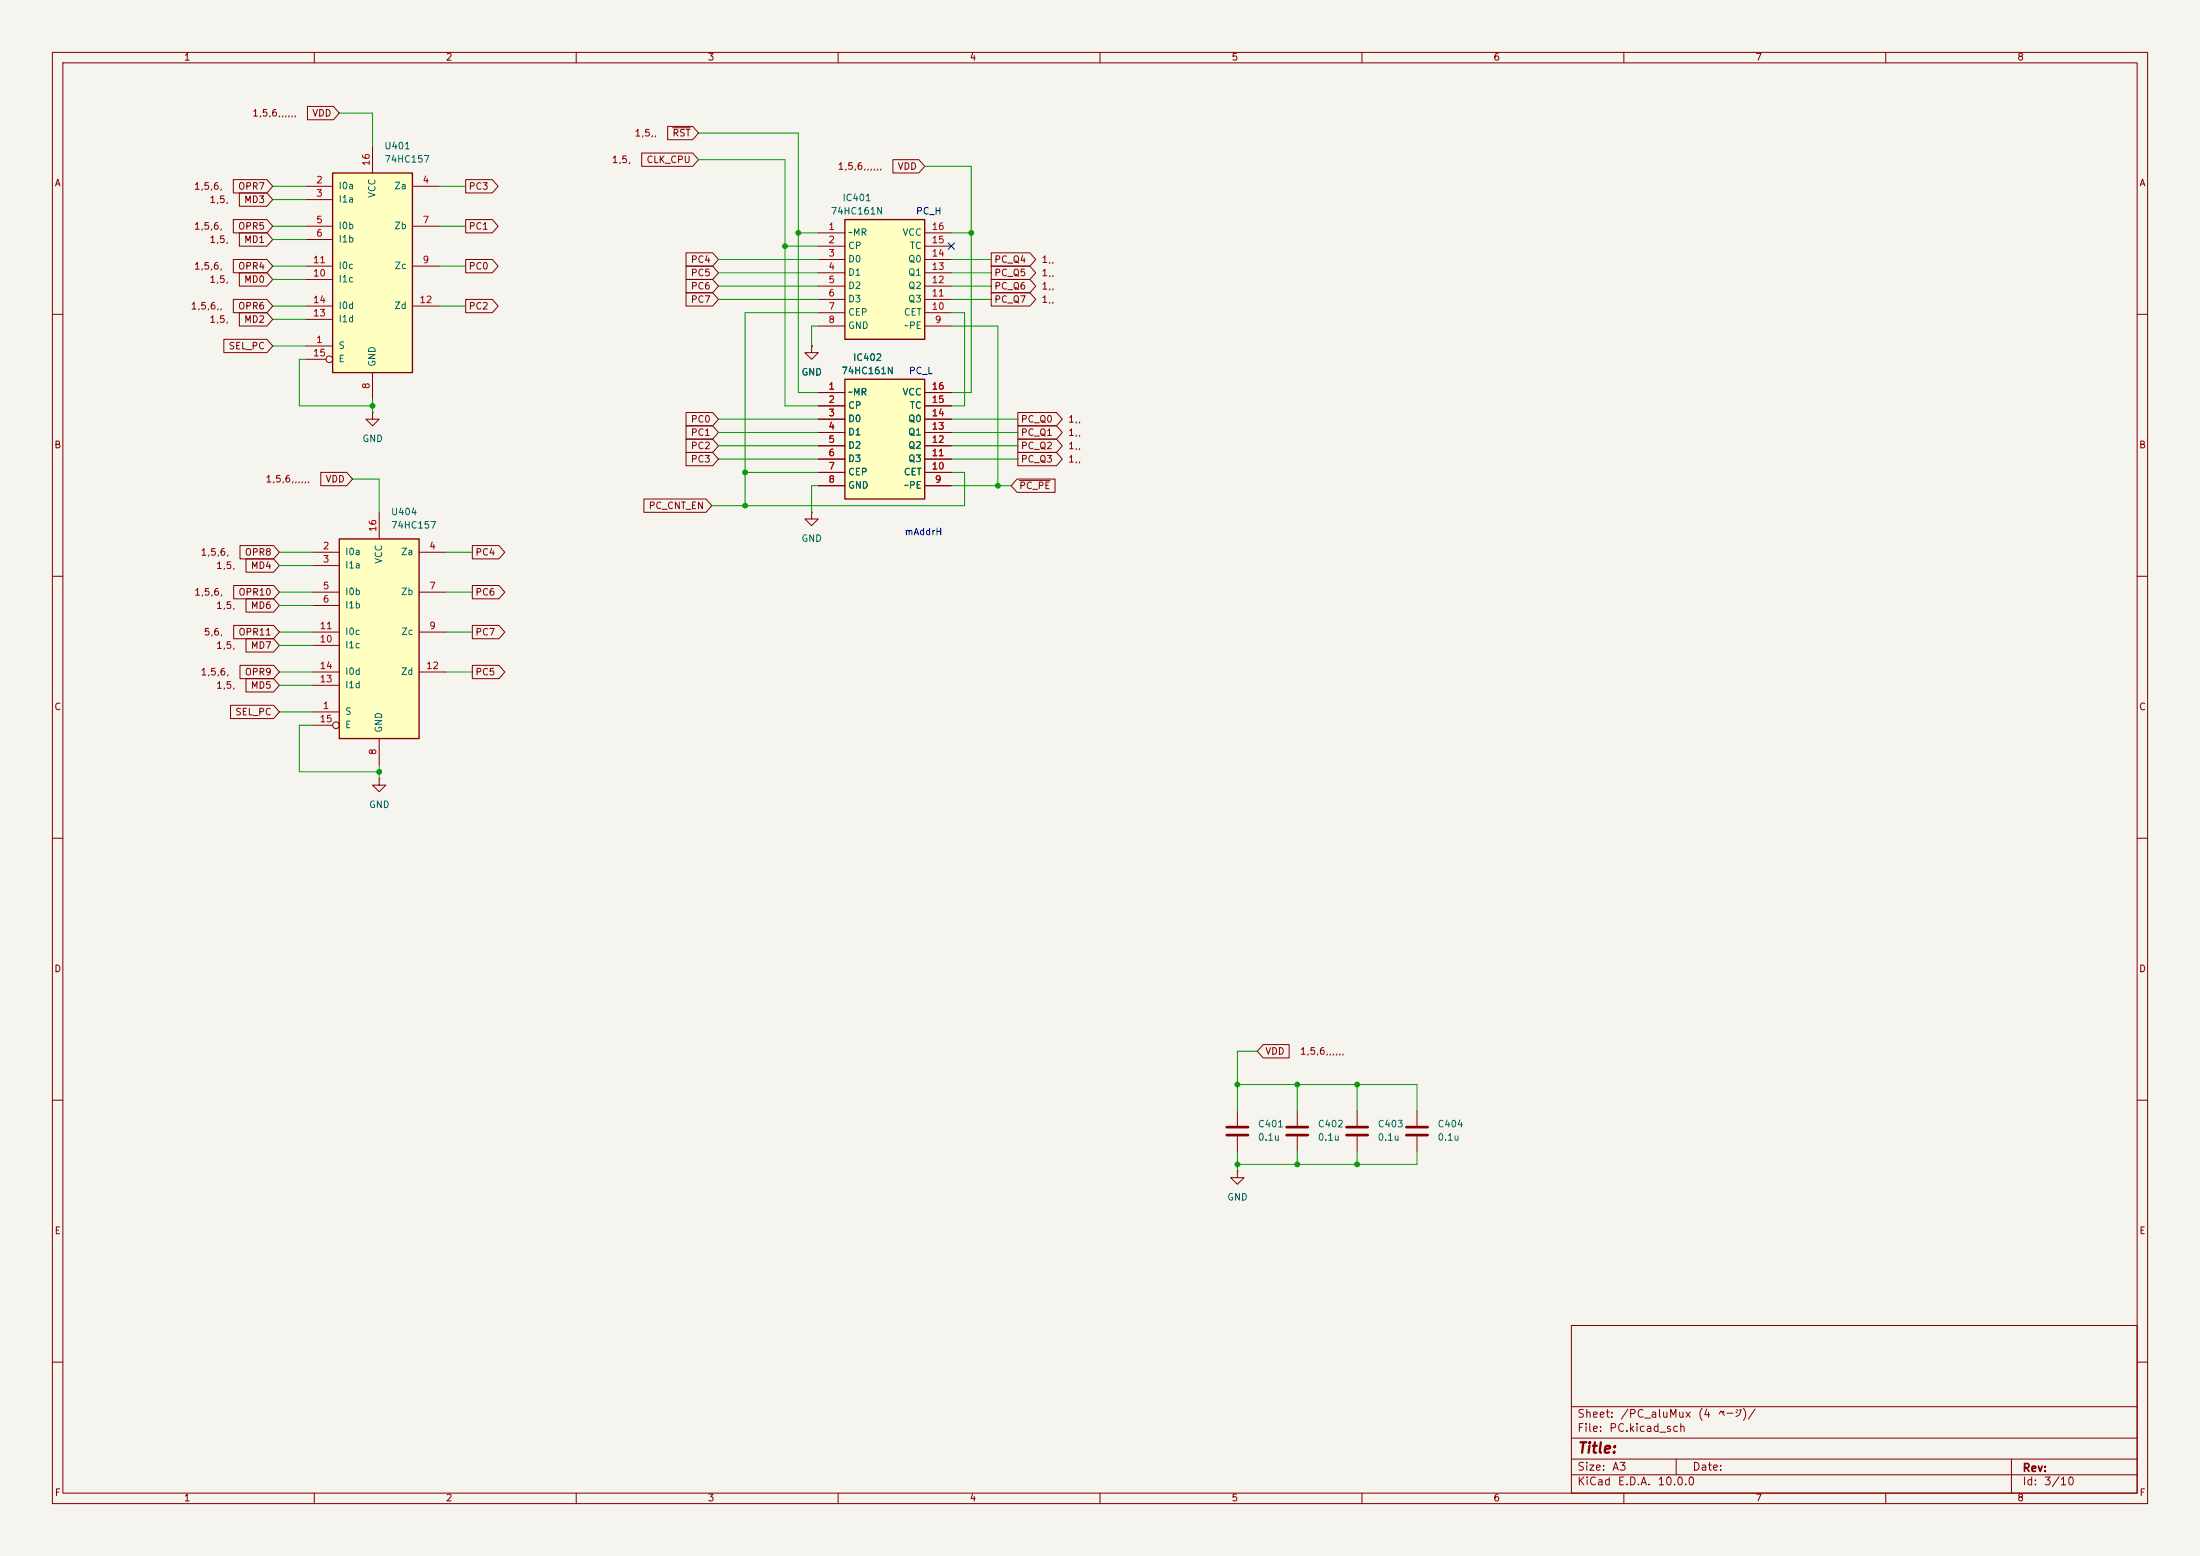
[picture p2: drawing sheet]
<svg xmlns="http://www.w3.org/2000/svg" width="420mm" height="297mm" viewBox="0 0 420 297" stroke-linecap="round" stroke-linejoin="round" font-family="sans-serif">
<path d="M0 0h420v297h-420z" fill="#f5f4ef" stroke="#f5f4ef" stroke-width=".19"/>
<g fill="none" stroke="#840000" stroke-width=".19">
<path d="M10 10h400v277h-400zM12 12h396v273h-396zM60 10v2M110 10v2M160 10v2M210 10v2M260 10v2M310 10v2M360 10v2M10 60h2M408 60h2M10 110h2"/>
<path d="M408 110h2M10 160h2M408 160h2M10 210h2M247.6 212.1v2.8M247.6 216.9v2.8M408 210h2M300 253h108v32h-108zM10 260h2M300 278.5h108M300 274.5h108M300 268.5h108"/>
<path d="M320 278.5v3M384 278.5v6.5M408 260h2M60 285v2M110 285v2M160 285v2M210 285v2M260 285v2M300 281.5h108M310 285v2M360 285v2"/>
</g>
<path d="M245.6 216.7h4.1M245.6 215.1h4.1" fill="none" stroke="#840000" stroke-width=".51"/>
<path d="M161.3 41.9h15.2v22.9h-15.2z" fill="#ffffc2"/>
<path d="M161.3 41.9h15.2v22.9h-15.2z" fill="none" stroke="#840000" stroke-width=".25"/>
<g fill="none" stroke="#840000" stroke-width=".19">
<path d="M156.2 44.5h5.1M156.2 47h5.1M156.2 49.5h5.1M156.2 52.1h5.1M156.2 54.6h5.1M156.2 57.2h5.1M156.2 59.7h5.1M176.5 44.5h5.1M176.5 47h5.1M176.5 49.5h5.1M176.5 52.1h5.1M176.5 54.6h5.1"/>
<path d="M176.5 57.2h5.1M176.5 59.7h5.1M71.1 78.7v1.3h1.3l-1.3 1.3-1.3-1.3h1.3M71.1 78.7h.1M154.9 66v1.3h1.3l-1.3 1.3-1.2-1.3h1.2M154.9 66h.1M156.2 62.2h5.1M176.5 62.2h5.1M259.1 212.1v2.8M259.1 216.9v2.8M270.5 212.1v2.8M270.5 216.9v2.8"/>
<path d="M236.2 223.5v1.3h1.3l-1.3 1.3-1.3-1.3h1.3M236.2 223.5h.1"/>
</g>
<path d="M257 216.7h4.1M257 215.1h4.1M268.5 216.7h4M268.5 215.1h4" fill="none" stroke="#840000" stroke-width=".51"/>
<path d="M63.5 33h15.2v38.1h-15.2z" fill="#ffffc2"/>
<path d="M63.5 33h15.2v38.1h-15.2z" fill="none" stroke="#840000" stroke-width=".25"/>
<g fill="none" stroke="#840000" stroke-width=".19">
<path d="M58.4 35.6h5.1M58.4 38.1h5.1M71.1 27.9v5.1M78.7 35.6h5.1M58.4 43.2h5.1M58.4 45.7h5.1M58.4 50.8h5.1M58.4 53.3h5.1M58.4 58.4h5.1M78.7 43.2h5.1M78.7 50.8h5.1M78.7 58.4h5.1"/>
<path d="M58.4 66h5.1M58.4 61h5.1M58.4 68.6h3.8M71.1 71.1v5.1M72.4 148.6v1.3h1.3l-1.3 1.2-1.3-1.2h1.3M72.4 148.6h.1M236.2 212.1v2.8M236.2 216.9v2.8"/>
<circle cx="62.9" cy="68.6" r=".63"/>
</g>
<path d="M234.2 216.7h4.1M234.2 215.1h4.1" fill="none" stroke="#840000" stroke-width=".51"/>
<path d="M64.8 102.9h15.2v38.1h-15.2z" fill="#ffffc2"/>
<path d="M64.8 102.9h15.2v38.1h-15.2z" fill="none" stroke="#840000" stroke-width=".25"/>
<g fill="none" stroke="#840000" stroke-width=".19">
<path d="M72.4 97.8v5.1M154.9 97.8v1.3h1.3l-1.3 1.2-1.2-1.2h1.2M154.9 97.8h.1M59.7 105.4h5.1M59.7 108h5.1M59.7 113h5.1M59.7 115.6h5.1M80 105.4h5.1M80 113h5.1M59.7 135.9h5.1M59.7 120.7h5.1M59.7 123.2h5.1"/>
<path d="M59.7 128.3h5.1M59.7 130.8h5.1M59.7 138.4h3.8M80 120.7h5.1M80 128.3h5.1M72.4 141v5.1"/>
<circle cx="64.1" cy="138.4" r=".63"/>
</g>
<path d="M161.3 72.4h15.2v22.9h-15.2z" fill="#ffffc2"/>
<path d="M161.3 72.4h15.2v22.9h-15.2z" fill="none" stroke="#840000" stroke-width=".25"/>
<g fill="none" stroke="#840000" stroke-width=".19">
<path d="M44.5 34.3h6.5l1.1 1.3-1.1 1.2h-6.5zM45.7 36.8h5.3l1.1 1.3-1.1 1.3h-5.3zM58.7 20.3h5l1.1 1.3-1.1 1.3h-5zM88.9 34.3h5.1l1.1 1.3-1.1 1.2h-5.1zM122.5 29.2h9.7l1.1 1.3-1.1 1.3h-9.7zM127.5 24.1h4.7l1.1 1.3-1.1 1.3h-4.7zM128.4 24.4h3.4M170.5 30.5h4.9l1.1 1.3-1.1 1.2h-4.9zM44.5 49.5h6.5l1.1 1.3-1.1 1.3h-6.5zM44.5 57.1h6.5l1.1 1.3-1.1 1.3h-6.5zM44.5 41.9h6.5l1.1 1.3-1.1 1.3h-6.5zM45.7 52.1h5.3l1.1 1.2-1.1 1.3h-5.3z"/>
<path d="M45.7 59.7h5.3l1.1 1.3-1.1 1.2h-5.3zM45.7 44.4h5.3l1.1 1.3-1.1 1.3h-5.3zM88.9 57.1h5.1l1.1 1.3-1.1 1.3h-5.1zM88.9 41.9h5.1l1.1 1.3-1.1 1.3h-5.1zM88.9 49.5h5.1l1.1 1.3-1.1 1.3h-5.1zM131 50.8h5l1.2 1.3-1.2 1.2h-5zM131 55.9h5l1.2 1.3-1.2 1.2h-5zM131 48.3h5l1.2 1.2-1.2 1.3h-5zM131 53.3h5l1.2 1.3-1.2 1.3h-5zM189.2 50.8h7.4l1.1 1.3-1.1 1.2h-7.4zM189.2 55.9h7.4l1.1 1.3-1.1 1.2h-7.4zM189.2 48.3h7.4l1.1 1.2-1.1 1.3h-7.4z"/>
<path d="M189.2 53.3h7.4l1.1 1.3-1.1 1.3h-7.4zM42.7 64.8h8.3l1.1 1.2-1.1 1.3h-8.3zM131 78.7h5l1.2 1.3-1.2 1.3h-5zM154.9 66h.1M156.2 74.9h5.1M156.2 77.5h5.1M176.5 74.9h5.1M176.5 77.5h5.1M194.3 78.7h7.4l1.1 1.3-1.1 1.3h-7.4zM61.2 90.2h5l1.1 1.2-1.1 1.3h-5zM122.9 95.2h11.9l1.1 1.3-1.1 1.3h-11.9zM131 81.3h5l1.2 1.3-1.2 1.2h-5z"/>
<path d="M131 83.8h5l1.2 1.3-1.2 1.3h-5zM131 86.4h5l1.2 1.2-1.2 1.3h-5zM156.2 80h5.1M156.2 82.6h5.1M156.2 85.1h5.1M156.2 87.6h5.1M156.2 90.2h5.1M156.2 92.7h5.1M176.5 80h5.1M176.5 82.6h5.1M176.5 85.1h5.1M176.5 87.6h5.1"/>
<path d="M176.5 90.2h5.1M176.5 92.7h5.1M194.2 91.4h7.2v2.6h-7.2l-1.2-1.3zM194.3 81.3h7.4l1.1 1.3-1.1 1.2h-7.4zM194.3 83.8h7.4l1.1 1.3-1.1 1.3h-7.4zM194.3 86.4h7.4l1.1 1.2-1.1 1.3h-7.4zM194.6 91.7h5.9M44.6 111.8h7.6l1.1 1.2-1.1 1.3h-7.6zM44.6 119.4h7.6l1.1 1.3-1.1 1.2h-7.6zM45.8 104.1h6.4l1.1 1.3-1.1 1.3h-6.4zM47 106.7h5.2l1.1 1.3-1.1 1.2h-5.2zM47 114.3h5.2l1.1 1.3-1.1 1.2h-5.2z"/>
<path d="M90.2 104.1h5.1l1.1 1.3-1.1 1.3h-5.1zM90.2 111.8h5.1l1.1 1.2-1.1 1.3h-5.1zM90.2 119.4h5.1l1.1 1.3-1.1 1.2h-5.1zM44 134.6h8.2l1.1 1.3-1.1 1.3h-8.2zM45.8 127h6.4l1.1 1.3-1.1 1.2h-6.4zM47 129.5h5.2l1.1 1.3-1.1 1.3h-5.2zM47 121.9h5.2l1.1 1.3-1.1 1.3h-5.2zM90.2 127h5.1l1.1 1.3-1.1 1.2h-5.1zM241.1 199.4h5v2.5h-5l-1.1-1.2z"/>
</g>
<g fill="none" stroke="#009600" stroke-width=".19">
<path d="M52.1 35.6h6.3M52.1 38.1h6.3M64.8 21.6h6.3v6.3M83.8 35.6h5.1M133.3 30.5h16.6v47h6.3M133.3 25.4h19.1v49.5h3.8M176.5 31.8h8.9v43.1h-3.8M52.1 43.2h6.3M52.1 53.3h6.3M52.1 50.8h6.3M52.1 58.4h6.3M52.1 45.7h6.3"/>
<path d="M83.8 43.2h5.1M83.8 50.8h5.1M83.8 58.4h5.1M137.2 52.1h19M137.2 49.5h19M137.2 57.2h19M137.2 54.6h19M149.9 47h6.3M152.4 44.5h3.8M156.2 59.7h-14v36.8M181.6 59.7h2.5v17.8h-2.5M181.6 44.5h3.8"/>
<path d="M181.6 52.1h7.6M181.6 49.5h7.6M181.6 57.2h7.6M181.6 54.6h7.6M52.1 66h6.3M52.1 61h6.3M58.4 68.6h-1.3v8.9h14M71.1 76.2v2.5M156.2 62.2h-1.3v3.8M181.6 62.2h8.9v30.5M67.3 91.4h5.1v6.4M137.2 80h19"/>
<path d="M137.2 87.6h19M137.2 85.1h19M137.2 82.6h19M142.2 90.2h14M156.2 92.7h-1.3v5.1M181.6 90.2h2.5v6.3h-48.2M181.6 80h12.7M181.6 87.6h12.7M181.6 85.1h12.7M181.6 82.6h12.7M181.6 92.7h11.4M53.3 105.4h6.4"/>
<path d="M53.3 113h6.4M53.3 115.6h6.4M53.3 108h6.4M85.1 105.4h5.1M85.1 113h5.1M53.3 128.3h6.4M53.3 120.7h6.4M53.3 123.2h6.4M53.3 135.9h6.4M53.3 130.8h6.4M59.7 138.4h-2.6v8.9h15.3M85.1 128.3h5.1"/>
<path d="M85.1 120.7h5.1M72.4 146.1v2.5M236.2 207h34.3v5.1M236.2 219.7v3.8M240 200.7h-3.8v11.4M247.6 207v5.1M247.6 219.7v2.5M259.1 207v5.1M259.1 219.7v2.5M270.5 219.7v2.5h-34.3"/>
</g>
<path d="M181 46.4l1.2 1.2M182.2 46.4l-1.2 1.2" fill="none" stroke="#000084" stroke-width=".19"/>
<g fill="#009600" stroke="#009600" stroke-width=".19">
<circle cx="185.4" cy="44.5" r=".46"/>
<circle cx="149.9" cy="47" r=".46"/>
<circle cx="152.4" cy="44.5" r=".46"/>
<circle cx="142.2" cy="96.5" r=".46"/>
<circle cx="142.2" cy="90.2" r=".46"/>
<circle cx="71.1" cy="77.5" r=".46"/>
<circle cx="236.2" cy="207" r=".46"/>
<circle cx="190.5" cy="92.7" r=".46"/>
<circle cx="247.6" cy="207" r=".46"/>
<circle cx="247.6" cy="222.2" r=".46"/>
<circle cx="259.1" cy="222.2" r=".46"/>
<circle cx="259.1" cy="207" r=".46"/>
<circle cx="236.2" cy="222.2" r=".46"/>
<circle cx="72.4" cy="147.3" r=".46"/>
</g>
<text font-size="2" fill="#840000" x="301" y="277.9">Title:</text>
<g font-size="1.5" fill="#840000">
<text x="301" y="273.7">File:</text>
<text x="301" y="271">Sheet:</text>
<text x="307.1" y="273.7">PC.kicad_sch</text>
<text x="309.2" y="271">/PC_aluMux</text>
<text x="324" y="271">(4</text>
<text x="327.7" y="271">ページ)/</text>
<text x="301" y="281.1">Size:</text>
<text x="307.6" y="281.1">A3</text>
<text x="323" y="281.1">Date:</text>
<text x="386" y="281.3">Rev:</text>
<text x="301" y="283.9">KiCad</text>
<text x="308.7" y="283.9">E.D.A.</text>
<text x="316.3" y="283.9">10.0.0</text>
<text x="386" y="283.9">Id:</text>
<text x="390.1" y="283.9">3/10</text>
</g>
<g font-size="1.3" fill="#840000">
<text x="35" y="11.9">1</text>
<text x="85" y="11.9">2</text>
<text x="135" y="11.9">3</text>
<text x="185" y="11.9">4</text>
<text x="235" y="11.9">5</text>
<text x="285" y="11.9">6</text>
<text x="335" y="11.9">7</text>
<text x="385" y="11.9">8</text>
<text x="48.1" y="22.5">1,5,6,,,,,,</text>
<text x="59.5" y="22.5">VDD</text>
<text x="121.1" y="26.4">1,5,,</text>
<text x="128.3" y="26.4">RST</text>
<text x="10.3" y="35.9">A</text>
<text x="116.7" y="31.4">1,5,</text>
<text x="123.3" y="31.4">CLK_CPU</text>
<text x="159.8" y="32.7">1,5,6,,,,,,</text>
<text x="171.3" y="32.7">VDD</text>
<text x="408.3" y="35.9">A</text>
<text x="36.9" y="36.5">1,5,6,</text>
<text x="39.9" y="39.1">1,5,</text>
<text x="45.4" y="36.5">OPR7</text>
<text x="46.5" y="39.1">MD3</text>
<text x="89.4" y="36.5">PC3</text>
<text x="36.9" y="44.1">1,5,6,</text>
<text x="39.9" y="46.7">1,5,</text>
<text x="45.4" y="44.1">OPR5</text>
<text x="46.5" y="46.7">MD1</text>
<text x="89.4" y="44.1">PC1</text>
<text x="36.9" y="51.8">1,5,6,</text>
<text x="45.4" y="51.8">OPR4</text>
<text x="89.4" y="51.8">PC0</text>
<text x="131.8" y="53">PC5</text>
<text x="131.8" y="50.5">PC4</text>
<text x="189.7" y="53">PC_Q5</text>
<text x="189.7" y="50.5">PC_Q4</text>
<text x="198.7" y="53">1,,</text>
<text x="198.7" y="50.5">1,,</text>
<text x="36.3" y="59.4">1,5,6,,</text>
<text x="39.9" y="54.3">1,5,</text>
<text x="45.4" y="59.4">OPR6</text>
<text x="46.5" y="54.3">MD0</text>
<text x="89.4" y="59.4">PC2</text>
<text x="131.8" y="58.1">PC7</text>
<text x="131.8" y="55.6">PC6</text>
<text x="189.7" y="58.1">PC_Q7</text>
<text x="189.7" y="55.6">PC_Q6</text>
<text x="198.7" y="58.1">1,,</text>
<text x="198.7" y="55.6">1,,</text>
<text x="39.9" y="61.9">1,5,</text>
<text x="46.5" y="61.9">MD2</text>
<text x="43.5" y="67">SEL_PC</text>
<text x="131.8" y="83.5">PC1</text>
<text x="131.8" y="81">PC0</text>
<text x="194.8" y="83.5">PC_Q1</text>
<text x="194.8" y="81">PC_Q0</text>
<text x="203.8" y="83.5">1,,</text>
<text x="203.8" y="81">1,,</text>
<text x="10.3" y="85.9">B</text>
<text x="131.8" y="86">PC2</text>
<text x="131.8" y="88.6">PC3</text>
<text x="194.8" y="86">PC_Q2</text>
<text x="194.8" y="88.6">PC_Q3</text>
<text x="203.8" y="86">1,,</text>
<text x="203.8" y="88.6">1,,</text>
<text x="408.2" y="85.9">B</text>
<text x="50.6" y="92.4">1,5,6,,,,,,</text>
<text x="62" y="92.4">VDD</text>
<text x="194.5" y="93.7">PC_PE</text>
<text x="123.7" y="97.5">PC_CNT_EN</text>
<text x="38.2" y="106.4">1,5,6,</text>
<text x="46.6" y="106.4">OPR8</text>
<text x="90.6" y="106.4">PC4</text>
<text x="37" y="114">1,5,6,</text>
<text x="41.2" y="108.9">1,5,</text>
<text x="45.4" y="114">OPR10</text>
<text x="47.8" y="108.9">MD4</text>
<text x="90.6" y="114">PC6</text>
<text x="41.2" y="116.5">1,5,</text>
<text x="47.8" y="116.5">MD6</text>
<text x="38.8" y="121.6">5,6,</text>
<text x="41.2" y="124.1">1,5,</text>
<text x="45.4" y="121.6">OPR11</text>
<text x="47.8" y="124.1">MD7</text>
<text x="90.6" y="121.6">PC7</text>
<text x="38.2" y="129.2">1,5,6,</text>
<text x="41.2" y="131.8">1,5,</text>
<text x="46.6" y="129.2">OPR9</text>
<text x="47.8" y="131.8">MD5</text>
<text x="90.6" y="129.2">PC5</text>
<text x="10.3" y="135.9">C</text>
<text x="44.8" y="136.8">SEL_PC</text>
<text x="408.2" y="135.9">C</text>
<text x="10.3" y="185.9">D</text>
<text x="408.2" y="185.9">D</text>
<text x="241.5" y="201.6">VDD</text>
<text x="248.1" y="201.6">1,5,6,,,,,,</text>
<text x="10.3" y="235.9">E</text>
<text x="408.3" y="235.9">E</text>
<text x="10.3" y="285.9">F</text>
<text x="35" y="286.9">1</text>
<text x="85" y="286.9">2</text>
<text x="135" y="286.9">3</text>
<text x="185" y="286.9">4</text>
<text x="235" y="286.9">5</text>
<text x="285" y="286.9">6</text>
<text x="335" y="286.9">7</text>
<text x="385" y="286.9">8</text>
<text x="408.3" y="285.9">F</text>
</g>
<g font-size="1.3" fill="#006464">
<text x="73.3" y="28.8">U401</text>
<text x="73.3" y="31.3">74HC157</text>
<text x="64.5" y="36.4">I0a</text>
<text x="64.5" y="39">I1a</text>
<text x="72" y="37.9" transform="rotate(-90 72 37.9)">VCC</text>
<text x="75.2" y="36.4">Za</text>
<text x="158.5" y="41.2">74HC161N</text>
<text x="160.7" y="38.7">IC401</text>
<text x="64.5" y="44">I0b</text>
<text x="64.5" y="46.6">I1b</text>
<text x="75.2" y="44">Zb</text>
<text x="161.8" y="45.3">~MR</text>
<text x="161.8" y="47.9">CP</text>
<text x="172.2" y="45.3">VCC</text>
<text x="173.6" y="47.9">TC</text>
<text x="64.5" y="51.7">I0c</text>
<text x="75.2" y="51.7">Zc</text>
<text x="161.8" y="50.4">D0</text>
<text x="161.8" y="52.9">D1</text>
<text x="173.3" y="52.9">Q1</text>
<text x="173.3" y="50.4">Q0</text>
<text x="64.5" y="54.2">I1c</text>
<text x="64.5" y="59.3">I0d</text>
<text x="75.2" y="59.3">Zd</text>
<text x="161.8" y="55.5">D2</text>
<text x="161.8" y="58">D3</text>
<text x="173.3" y="58">Q3</text>
<text x="173.3" y="55.5">Q2</text>
<text x="64.5" y="61.8">I1d</text>
<text x="161.8" y="60.6">CEP</text>
<text x="161.8" y="63.1">GND</text>
<text x="172.4" y="60.6">CET</text>
<text x="172.5" y="63.1">~PE</text>
<text x="64.5" y="66.9">S</text>
<text x="64.5" y="69.4">E</text>
<text x="72" y="70.1" transform="rotate(-90 72 70.1)">GND</text>
<text x="152.9" y="72">GND</text>
<text x="160.5" y="71.7">74HC161N</text>
<text x="162.8" y="69.2">IC402</text>
<text x="161.8" y="75.8">~MR</text>
<text x="172.2" y="75.8">VCC</text>
<text x="161.8" y="78.3">CP</text>
<text x="161.8" y="80.9">D0</text>
<text x="161.8" y="83.4">D1</text>
<text x="173.3" y="83.4">Q1</text>
<text x="173.3" y="80.9">Q0</text>
<text x="173.6" y="78.3">TC</text>
<text x="69.1" y="84.7">GND</text>
<text x="161.8" y="86">D2</text>
<text x="161.8" y="88.5">D3</text>
<text x="173.3" y="88.5">Q3</text>
<text x="173.3" y="86">Q2</text>
<text x="161.8" y="91">CEP</text>
<text x="161.8" y="93.6">GND</text>
<text x="172.4" y="91">CET</text>
<text x="172.5" y="93.6">~PE</text>
<text x="74.5" y="98.7">U404</text>
<text x="74.5" y="101.2">74HC157</text>
<text x="65.8" y="106.3">I0a</text>
<text x="73.3" y="107.7" transform="rotate(-90 73.3 107.7)">VCC</text>
<text x="76.4" y="106.3">Za</text>
<text x="152.9" y="103.7">GND</text>
<text x="65.8" y="108.8">I1a</text>
<text x="65.8" y="113.9">I0b</text>
<text x="76.4" y="113.9">Zb</text>
<text x="65.8" y="116.4">I1b</text>
<text x="65.8" y="124.1">I1c</text>
<text x="65.8" y="121.5">I0c</text>
<text x="76.5" y="121.5">Zc</text>
<text x="65.8" y="131.7">I1d</text>
<text x="65.8" y="129.1">I0d</text>
<text x="76.4" y="129.1">Zd</text>
<text x="65.8" y="136.8">S</text>
<text x="65.8" y="139.3">E</text>
<text x="73.3" y="140" transform="rotate(-90 73.3 140)">GND</text>
<text x="70.4" y="154.5">GND</text>
<text x="240" y="215.5">C401</text>
<text x="251.5" y="215.5">C402</text>
<text x="262.9" y="215.5">C403</text>
<text x="274.3" y="215.5">C404</text>
<text x="240" y="218">0.1u</text>
<text x="251.5" y="218">0.1u</text>
<text x="262.9" y="218">0.1u</text>
<text x="274.3" y="218">0.1u</text>
<text x="234.2" y="229.5">GND</text>
</g>
<g font-size="1.3" fill="#a90000">
<text x="60.3" y="35.3">2</text>
<text x="70.9" y="31.8" transform="rotate(-90 70.9 31.8)">16</text>
<text x="80.6" y="35.3">4</text>
<text x="60.3" y="37.8">3</text>
<text x="60.3" y="42.9">5</text>
<text x="60.3" y="45.5">6</text>
<text x="80.6" y="42.9">7</text>
<text x="158" y="44.2">1</text>
<text x="158" y="46.7">2</text>
<text x="177.8" y="46.7">15</text>
<text x="177.8" y="44.2">16</text>
<text x="59.6" y="53.1">10</text>
<text x="59.6" y="50.5">11</text>
<text x="80.6" y="50.5">9</text>
<text x="158" y="49.3">3</text>
<text x="158" y="51.8">4</text>
<text x="177.8" y="51.8">13</text>
<text x="177.8" y="49.3">14</text>
<text x="59.6" y="58.2">14</text>
<text x="80" y="58.2">12</text>
<text x="158" y="54.4">5</text>
<text x="158" y="56.9">6</text>
<text x="158" y="59.4">7</text>
<text x="177.8" y="59.4">10</text>
<text x="177.8" y="56.9">11</text>
<text x="177.8" y="54.4">12</text>
<text x="59.6" y="60.7">13</text>
<text x="60.3" y="65.8">1</text>
<text x="158" y="62">8</text>
<text x="178.4" y="62">9</text>
<text x="59.6" y="68.3">15</text>
<text x="70.9" y="74.4" transform="rotate(-90 70.9 74.4)">8</text>
<text x="158" y="74.7">1</text>
<text x="158" y="77.2">2</text>
<text x="177.8" y="77.2">15</text>
<text x="177.8" y="74.7">16</text>
<text x="158" y="79.8">3</text>
<text x="158" y="82.3">4</text>
<text x="177.8" y="82.3">13</text>
<text x="177.8" y="79.8">14</text>
<text x="158" y="84.8">5</text>
<text x="158" y="87.4">6</text>
<text x="158" y="89.9">7</text>
<text x="177.8" y="89.9">10</text>
<text x="177.8" y="87.4">11</text>
<text x="177.8" y="84.8">12</text>
<text x="158" y="92.5">8</text>
<text x="178.4" y="92.5">9</text>
<text x="72.1" y="101.6" transform="rotate(-90 72.1 101.6)">16</text>
<text x="61.5" y="105.2">2</text>
<text x="61.5" y="107.7">3</text>
<text x="81.8" y="105.2">4</text>
<text x="61.5" y="112.8">5</text>
<text x="81.8" y="112.8">7</text>
<text x="61.5" y="115.3">6</text>
<text x="60.9" y="122.9">10</text>
<text x="60.9" y="120.4">11</text>
<text x="81.8" y="120.4">9</text>
<text x="60.9" y="130.6">13</text>
<text x="60.9" y="128">14</text>
<text x="81.2" y="128">12</text>
<text x="61.5" y="135.6">1</text>
<text x="60.9" y="138.2">15</text>
<text x="72.1" y="144.2" transform="rotate(-90 72.1 144.2)">8</text>
</g>
<g font-size="1.3" fill="#0000c2">
<text x="174.8" y="41.3">PC_H</text>
<text x="173.4" y="71.7">PC_L</text>
<text x="172.6" y="102.5">mAddrH</text>
</g>
</svg>
